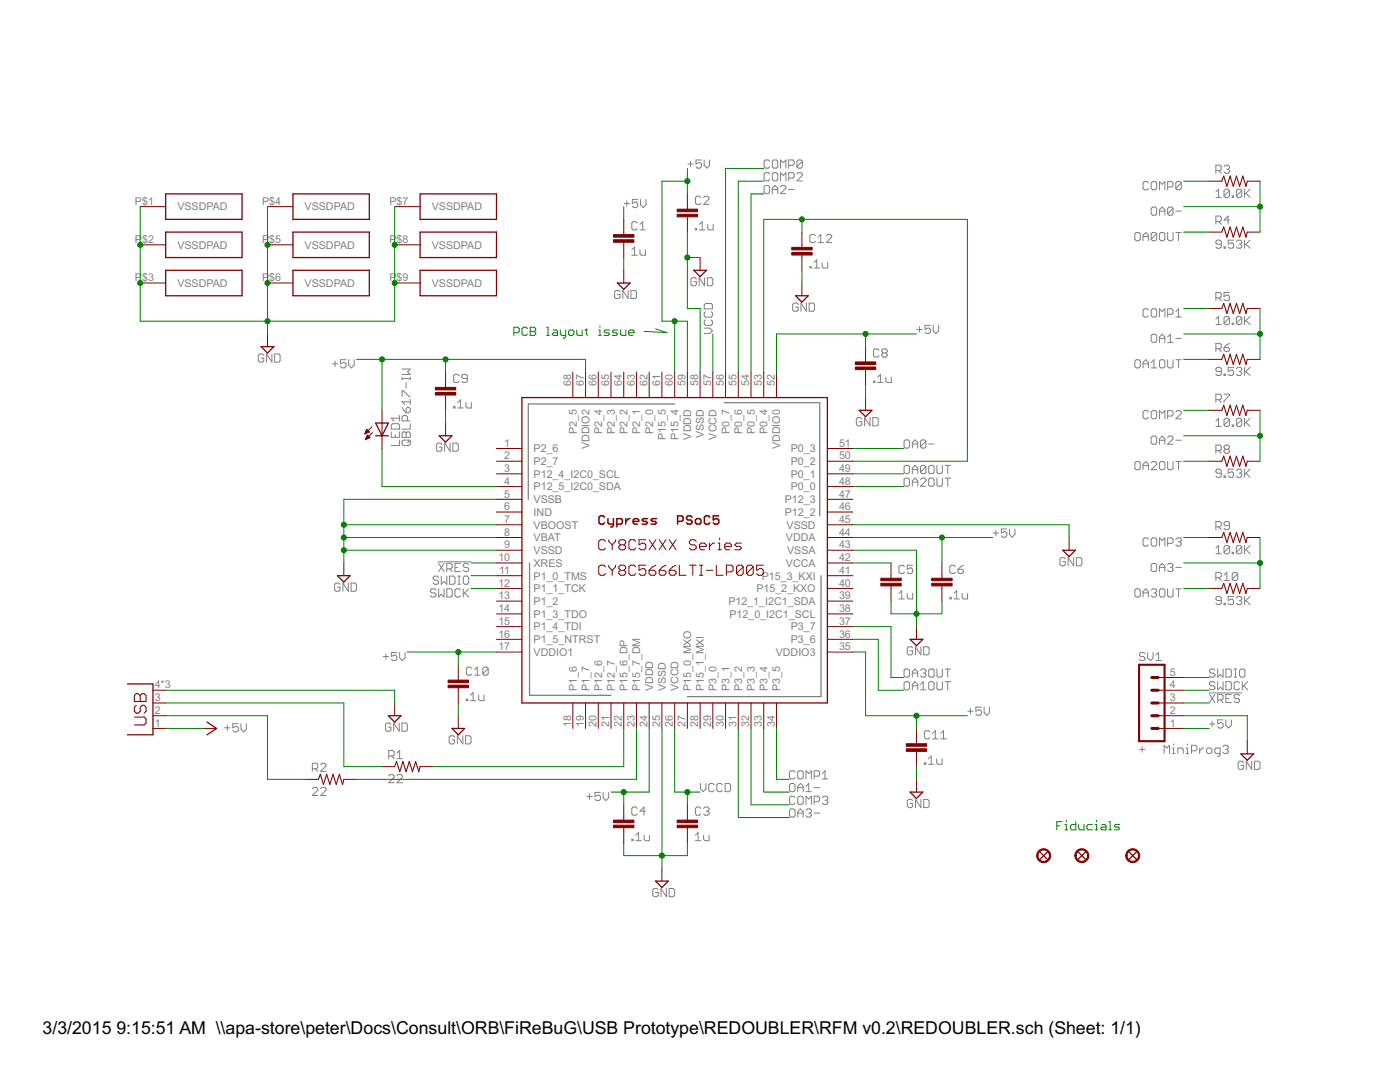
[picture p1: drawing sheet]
<svg xmlns="http://www.w3.org/2000/svg" width="279mm" height="216mm" viewBox="0 0 279 216" stroke-linecap="round" stroke-linejoin="round" font-family="sans-serif">
<path d="M134.6 80.6h-29.2v19M144.5 80.3h19.1v22.6M105.7 112.3v26.4h16.2M163.9 114.9v24.1h-26.7" fill="none" stroke="#808080" stroke-width=".25"/>
<g fill="none" stroke="#808080" stroke-width=".2">
<path d="M127.3 39.8h-1.1v.8l.5-.3h.3l.3 .3v.5l-.3 .3h-.5l-.3-.3M127.8 39.8v1.1l.6 .5 .5-.5v-1.1M137.3 32.7h1M137.8 32.2v1.1M139.9 39.4l-.3-.2h-.6l-.2 .2v1.1l.2 .3h.6l.3-.3M140 31.9h-1.1v.8l.5-.3h.3l.3 .3v.6l-.3 .2h-.5l-.3-.2M140.4 39.4l.3-.2h.5l.3 .2v.3l-1.1 1.1h1.1M140.5 31.9v1.1l.6 .5 .5-.5v-1.1M152.8 37h.5l.3 .3v1.1l-.3 .2h-.5l-.3-.2v-1.1zM153.6 32.2l-.3-.3h-.5l-.3 .3v1.1l.3 .2h.5l.3-.2M153.6 34.7l-.3-.2h-.5l-.3 .2v1.1l.3 .3h.5l.3-.3M154.1 38.6v-1.1l.6-.5 .5 .5v1.1"/>
<path d="M154.1 37.8h1.1M154.4 31.9h.5l.3 .3v1.1l-.3 .2h-.5l-.3-.2v-1.1zM154.4 34.5h.5l.3 .2v1.1l-.3 .3h-.5l-.3-.3v-1.1zM155.8 33.5v-1.6l.5 .5 .5-.5v1.6M155.8 37.3l.2-.3h.6l.2 .3v.2l-1 1.1h1M155.8 36.1v-1.6l.5 .5 .5-.5v1.6M157.4 33h.8l.3-.3v-.5l-.3-.3h-.8v1.6M157.4 37.8h1.1M157.4 35.5h.8l.3-.2v-.6l-.3-.2h-.8v1.6M159 34.7l.3-.2h.6l.2 .2v.3l-1.1 1.1h1.1M160.1 32.2l-.2-.3h-.6l-.3 .3v1.1M160.1 32.2v1.1l-.2 .2h-.6l-.3-.2"/>
<path d="M160.1 32.2l-1.1 1.1M229.2 36.5l-.3-.3h-.5l-.3 .3v1.1l.3 .3h.5l.3-.3M229.7 36.5l.3-.3h.6l.2 .3v1.1l-.2 .3h-.6l-.3-.3zM231.4 37.9v-1.7l.5 .6 .6-.6v1.7M233 37.3h.8l.3-.3v-.5l-.3-.3h-.8v1.7M235.8 36.5v1.1l-.3 .3h-.6l-.2-.3M235.8 36.5l-.3-.3h-.6l-.2 .3v1.1M235.8 36.5l-1.1 1.1M242.7 38.3l.5-.5v1.6M242.7 39.4h1M242.7 34h.8l.2-.2v-.6l-.2-.2h-.8v1.6M243.2 34l.5 .6"/>
<path d="M244.3 33.2l.3-.2h.5l.3 .2v.3l-.3 .3M244.8 33.8h.3M245.1 33.8l.3 .2v.3l-.3 .3h-.5l-.3-.3M245.4 38v1.1l-.3 .3h-.5l-.3-.3M245.4 38l-.3-.2h-.5l-.3 .2v1.1M245.4 38l-1.1 1.1M245.9 39.1h.3v.3h-.3zM247.8 38v1.1l-.3 .3h-.5l-.3-.3M247.8 38l-.3-.2h-.5l-.3 .2v1.1M247.8 38l-1.1 1.1M248.4 37.8v1.6M248.6 38.6l.9 .8"/>
<path d="M249.5 37.8l-1.1 1M123.7 58.2l-.2-.2h-.6l-.2 .2v1.1l.2 .3h.6l.2-.3v-.5h-.5M124.6 40.6h1M125.1 40.1v1M125.4 58v1.6l-1.1-1.6v1.6M125.9 58h.8l.3 .2v1.1l-.3 .3h-.8zM126.1 49.8l.5-.5v1.6M126.1 50.9h1.1M127.2 44.5l-.3-.3h-.6l-.2 .3v1.1l.2 .3h.6l.3-.3M127.7 49.8v.9l.3 .2h.8v-1.1M127.7 45.9h1.1M127.7 44.8l.6-.6v1.7"/>
<path d="M138.8 45.6h.2v.3h-.2zM139 55.7l-.3-.3h-.5l-.3 .3v1.1l.3 .2h.5l.3-.2v-.6h-.6M139.6 45.9h1.1M139.6 44.8l.5-.6v1.7M140.6 55.4v1.6l-1.1-1.6v1.6M141.2 55.4h.8l.2 .3v1.1l-.2 .2h-.8zM141.2 44.8v.8l.3 .3h.8v-1.1M161.6 53.2h.3v.3h-.3zM162.5 53.5h1M162.5 52.4l.5-.5v1.6M162.7 47l-.2-.2h-.6l-.3 .2v1.1l.3 .3h.6l.2-.3M163.3 48.4h1.1"/>
<path d="M163.3 47.3l.5-.5v1.6M164.1 52.4v.8l.3 .3h.8v-1.1M164.9 47l.3-.2h.5l.3 .2v.3l-1.1 1.1h1.1M226.5 46.7l.3-.3h.5l.3 .3v1.1l-.3 .2h-.5l-.3-.2zM228.1 48v-1.1l.6-.5 .5 .5v1.1M228.1 47.2h1.1M230 41.3h.6l.2 .3v1.1l-.2 .2h-.6l-.3-.2v-1.1zM230.8 46.7l-1.1 1.1M230.8 46.7l-.2-.3h-.6l-.3 .3v1.1M230.8 46.7v1.1l-.2 .2h-.6l-.3-.2M231.4 42.9v-1.1l.5-.5 .6 .5v1.1M231.4 46.7l.3-.3h.5l.3 .3v1.1l-.3 .2h-.5l-.3-.2z"/>
<path d="M231.4 42.1h1.1M233 46.4v1.4l.3 .2h.5l.3-.2v-1.4M234.1 41.6l-.3-.3h-.5l-.3 .3v1.1M234.1 41.6v1.1l-.3 .2h-.5l-.3-.2M234.1 41.6l-1.1 1.1M234.7 42.1h1.1M234.7 46.4h1.1M235.2 46.4v1.6M242.7 44.2h.8l.2-.3v-.5l-.2-.3h-.8v1.6M242.7 59.4h.8l.2-.2v-.6l-.2-.2h-.8v1.6M243.2 44.2l.5 .5M243.2 59.4l.5 .6"/>
<path d="M243.7 48.7h-.8l-.2-.2v-.3l.2-.3h.6l.2 .3v1.1l-.2 .2h-.6l-.2-.2M244.3 49.3h.3v.2h-.3zM245.4 58.4h-1.1v.8l.5-.3h.3l.3 .3v.5l-.3 .3h-.5l-.3-.3M245.4 43.9h-1.1l.8-.8v1.6M246.2 47.9h-1.1v.8l.5-.2h.3l.3 .2v.6l-.3 .2h-.5l-.3-.2M246.7 48.2l.3-.3h.5l.3 .3v.3l-.3 .2M247.3 48.7h.2M247.5 48.7l.3 .3v.3l-.3 .2h-.5l-.3-.2M248.4 47.9v1.6M248.6 48.7l.9 .8M249.5 47.9l-1.1 1.1M52.6 70.9l-.2-.3h-.6l-.3 .3v1.1l.3 .3h.6l.2-.3v-.5h-.5"/>
<path d="M54.3 70.6v1.7l-1.1-1.7v1.7M54.8 70.6h.8l.3 .3v1.1l-.3 .3h-.8zM66.3 72.6h1.1M66.9 72.1v1M69 71.8h-1.1v.8l.6-.3h.3l.2 .3v.5l-.2 .3h-.6l-.3-.3M69.6 71.8v1.1l.5 .5 .6-.5v-1.1M80.2 75.3v.5M80.2 79.1v-1.1h.3l1.1 1.1h.3M80.2 75.5h1.7M80.2 73.6h1.7l-.6 .6 .6 .5h-1.7M81 76.3v1.1M81.9 75.3v.5"/>
<path d="M81.9 79.6v1.1M91.6 75l-.3-.3h-.5l-.3 .3v1.1l.3 .2h.5l.3-.2M93.3 75.5h-.9l-.2-.3v-.2l.2-.3h.6l.3 .3v1.1l-.3 .2h-.6l-.2-.2M140.5 65.5h1.1l.6 .5-.6 .5h-1.1M140.8 60.6h1.1l.3 .2v.8h-1.7v-.8zM140.8 62.2l-.3 .3v.5l.3 .3h1.1l.3-.3v-.5l-.3-.3M140.8 63.8l-.3 .3v.5l.3 .3h1.1l.3-.3v-.5l-.3-.3M159.3 60.7l-.3-.2h-.5l-.3 .2v1.1l.3 .3h.5l.3-.3v-.5h-.6M160.9 60.5v1.6l-1-1.6v1.6M161.5 60.5h.8l.3 .2v1.1l-.3 .3h-.8zM174.3 76.1h.3v.2h-.3zM175.2 76.3h1"/>
<path d="M175.2 75.2l.5-.5v1.6M175.4 69.9l-.2-.3h-.6l-.3 .3v1.1l.3 .2h.6l.2-.2M176.2 70.4l-.2-.2v-.3l.2-.3h.6l.3 .3v.3l-.3 .2M176.2 70.4l-.2 .3v.3l.2 .2h.6l.3-.2v-.3l-.3-.3M176.2 70.4h.6M176.8 75.2v.9l.3 .2h.8v-1.1M183 65.7h1M183.5 65.2v1.1M185.7 64.9h-1.1v.8l.5-.2h.3l.3 .2v.6l-.3 .2h-.5l-.3-.2M186.2 64.9v1.1l.6 .5 .5-.5v-1.1M226.8 71.8h.5l.3 .3v1l-.3 .3h-.5l-.3-.3v-1zM228.1 72.6h1.1"/>
<path d="M228.1 73.4v-1.1l.6-.5 .5 .5v1.1M229.2 61.9l-.3-.3h-.5l-.3 .3v1.1l.3 .2h.5l.3-.2M229.7 73.4h1.1M229.7 61.9l.3-.3h.6l.2 .3v1.1l-.2 .2h-.6l-.3-.2zM229.7 72.3l.6-.5v1.6M230 66.7h.6l.2 .3v1.1l-.2 .2h-.6l-.3-.2v-1.1zM231.4 63.2v-1.6l.5 .6 .6-.6v1.6M231.4 68.3v-1.1l.5-.5 .6 .5v1.1M231.4 67.5h1.1M231.7 71.8h.5l.3 .3v1l-.3 .3h-.5l-.3-.3v-1zM233 71.8v1.3l.3 .3h.5l.3-.3v-1.3M233 62.7h.8l.3-.3v-.5l-.3-.3h-.8v1.6"/>
<path d="M233 68.3h1.1M233 67.2l.6-.5v1.6M234.7 71.8h1.1M234.7 63.2h1.1M234.7 62.2l.5-.6v1.6M234.7 67.5h1.1M235.2 71.8v1.6M242.7 63.7l.5-.6v1.7M242.7 69.6h.8l.2-.3v-.5l-.2-.3h-.8v1.6M242.7 79.8h.8l.2-.3v-.6l-.2-.2h-.8v1.6M242.7 64.8h1M243.2 69.6l.5 .5"/>
<path d="M243.2 79.8l.5 .5M243.7 74.1h-.8l-.2-.2v-.3l.2-.3h.6l.2 .3v1.1l-.2 .2h-.6l-.2-.2M244.3 69.3h.8l.3 .3v.3l-.3 .2h-.5l-.3-.2zM244.3 74.7h.3v.2h-.3zM244.3 78.7h1.1v.2l-1.1 1.1v.3M245.4 63.4l-.3-.3h-.5l-.3 .3v1.1M245.4 63.4v1.1l-.3 .3h-.5l-.3-.3M245.4 63.4l-1.1 1.1M245.4 68.5l-.6 .3-.5 .5M245.9 64.5h.3v.3h-.3zM246.2 73.3h-1.1v.8l.5-.2h.3l.3 .2v.6l-.3 .2h-.5l-.3-.2M246.7 73.6l.3-.3h.5l.3 .3v.3l-.3 .2"/>
<path d="M247.3 74.1h.2M247.5 74.1l.3 .3v.3l-.3 .2h-.5l-.3-.2M247.8 63.4l-.3-.3h-.5l-.3 .3v1.1M247.8 63.4v1.1l-.3 .3h-.5l-.3-.3M247.8 63.4l-1.1 1.1M248.4 63.1v1.7M248.4 73.3v1.6M248.6 64l.9 .8M248.6 74.1l.9 .8M249.5 63.1l-1.1 1.1M249.5 73.3l-1.1 1.1M78.1 86.2v1.1h1.6v-1.1"/>
<path d="M78.1 84.8l.3-.3h1l.3 .3v.8h-1.6zM78.9 86.7v.6M79.7 87.8v1.1h-1.6M79.7 82.9v1.1M79.7 83.4h-1.6l.5 .6M80.2 86.4l.3-.2h.3l.2 .2 .3-.2h.3l.3 .2v.9h-1.7zM80.2 81.3l.3 .5 .5 .6M80.5 87.8h1.1l.3 .3v.5l-.3 .3h-1.1l-.3-.3v-.5zM81 81.5l.3-.2h.3l.3 .2v.6l-.3 .3h-.6zM81 86.4v.9M81.3 84v-.8l-.3-.3h-.5l-.3 .3v.8h1.7M81.9 84.5v1.1h-1.7"/>
<path d="M81.9 87.8l-.6 .5M81.9 80.2h-1.7l.6 .5M88.2 88.7l-.3-.3h-.5l-.3 .3v1.1l.3 .2h.5l.3-.2v-.6h-.5M89.8 88.4v1.6l-1.1-1.6v1.6M90.4 88.4h.8l.3 .3v1.1l-.3 .2h-.8zM90.5 81.1h.3v.3h-.3zM91.4 81.4h1M91.4 80.3l.5-.5v1.6M93 80.3v.8l.3 .3h.8v-1.1M172 83.6l-.3-.3h-.5l-.3 .3v1.1l.3 .3h.5l.3-.3v-.5h-.6M173.6 83.3v1.7l-1-1.7v1.7M174.2 83.3h.8l.3 .3v1.1l-.3 .3h-.8z"/>
<path d="M180.4 88.1l.3-.3h.6l.2 .3v1l-.2 .3h-.6l-.3-.3zM180.4 93.1l.3-.2h.6l.2 .2v1.1l-.2 .3h-.6l-.3-.3zM180.4 95.7l.3-.3h.6l.2 .3v1.1l-.2 .2h-.6l-.3-.2zM182.1 94.5v-1.1l.5-.5 .6 .5v1.1M182.1 89.4v-1.1l.5-.5 .6 .5v1.1M182.1 97v-1.1l.5-.5 .6 .5v1.1M182.1 88.6h1.1M182.1 93.7h1.1M182.1 96.2h1.1M183.7 95.7l.3-.3h.5l.3 .3v.2l-1.1 1.1h1.1M184.8 88.1l-.3-.3h-.5l-.3 .3v1M184.8 88.1v1l-.3 .3h-.5l-.3-.3"/>
<path d="M184.8 93.1l-.3-.2h-.5l-.3 .2v1.1M184.8 93.1v1.1l-.3 .3h-.5l-.3-.3M184.8 88.1l-1.1 1M184.8 93.1l-1.1 1.1M185.3 88.6h1.1M185.6 92.9h.6l.2 .2v1.1l-.2 .3h-.6l-.3-.3v-1.1zM185.6 95.4h.6l.2 .3v1.1l-.2 .2h-.6l-.3-.2v-1.1zM187 95.4v1.4l.2 .2h.6l.3-.2v-1.4M187 92.9v1.3l.2 .3h.6l.3-.3v-1.3M188.6 92.9h1.1M188.6 95.4h1.1M189.1 92.9v1.6"/>
<path d="M189.1 95.4v1.6M226.8 92.1h.5l.3 .3v1.1l-.3 .2h-.5l-.3-.2v-1.1zM228.1 93.7v-1.1l.6-.5 .5 .5v1.1M228.1 92.9h1.1M229.2 82.2l-.3-.3h-.5l-.3 .3v1.1l.3 .3h.5l.3-.3M229.7 92.4l.3-.3h.6l.2 .3v.2l-1.1 1.1h1.1M230 81.9h.6l.2 .3v1.1l-.2 .3h-.6l-.3-.3v-1.1zM230 87h.6l.2 .3v1.1l-.2 .2h-.6l-.3-.2v-1.1zM231.4 83.6v-1.7l.5 .6 .6-.6v1.7M231.4 88.6v-1l.5-.6 .6 .6v1M231.4 92.4l.3-.3h.5l.3 .3v1.1l-.3 .2h-.5l-.3-.2zM231.4 87.8h1.1"/>
<path d="M233 87.3l.3-.3h.5l.3 .3v.3l-1.1 1h1.1M233 83h.8l.3-.2v-.6l-.3-.3h-.8v1.7M233 92.1v1.4l.3 .2h.5l.3-.2v-1.4M234.7 92.1h1.1M234.7 87.8h1.1M234.7 82.2l.2-.3h.6l.3 .3v.3l-1.1 1.1h1.1M235.2 92.1v1.6M242.7 84l.5-.5v1.6M242.7 89.9h.8l.2-.3v-.5l-.2-.3h-.8v1.6M242.7 85.1h1M243.2 89.9l.5 .5M243.7 94.4h-.8l-.2-.2v-.3l.2-.3h.6l.2 .3v1.1l-.2 .2h-.6l-.2-.2"/>
<path d="M244.3 95h.3v.2h-.3zM244.6 89.6l-.3-.2v-.3l.3-.3h.5l.3 .3v.3l-.3 .2M244.6 89.6l-.3 .3v.3l.3 .2h.5l.3-.2v-.3l-.3-.3M244.6 89.6h.5M245.4 83.7l-.3-.2h-.5l-.3 .2v1.1M245.4 83.7v1.1l-.3 .3h-.5l-.3-.3M245.4 83.7l-1.1 1.1M245.9 84.8h.3v.3h-.3zM246.2 93.6h-1.1v.8l.5-.2h.3l.3 .2v.6l-.3 .2h-.5l-.3-.2M246.7 93.9l.3-.3h.5l.3 .3v.3l-.3 .2M247.3 94.4h.2M247.5 94.4l.3 .3v.3l-.3 .2h-.5l-.3-.2"/>
<path d="M247.8 83.7l-.3-.2h-.5l-.3 .2v1.1M247.8 83.7v1.1l-.3 .3h-.5l-.3-.3M247.8 83.7l-1.1 1.1M248.4 83.5v1.6M248.4 93.6v1.6M248.6 84.3l.9 .8M248.6 94.4l.9 .8M249.5 83.5l-1.1 1M249.5 93.6l-1.1 1.1M67.9 116.6l-.3-.2h-.5l-.3 .2v1.1l.3 .3h.5l.3-.3v-.5h-.6M69.5 116.4v1.6l-1.1-1.6v1.6M70.1 116.4h.8l.2 .2v1.1l-.2 .3h-.8z"/>
<path d="M87 117.8l-.3-.3h-.5l-.3 .3v.2l.3 .3h.5l.3 .3v.3l-.3 .2h-.5l-.3-.2M87.5 112.1h6.5M87.5 115.2l-.2-.2h-.6l-.3 .2v.3l.3 .3h.6l.2 .2v.3l-.2 .3h-.6l-.3-.3M87.5 112.4l1.1 1.6M87.5 117.5v1.6l.6-.5 .5 .5v-1.6M88.1 115v1.6l.5-.6 .6 .6v-1.6M88.6 112.4l-1.1 1.6M89.2 117.5h.8l.3 .3v1.1l-.3 .2h-.8zM89.2 113.5h.8l.3-.3v-.5l-.3-.3h-.8v1.6M89.7 115h.8l.3 .2v1.1l-.3 .3h-.8zM89.7 113.5l.6 .5M90.8 113.2h.6"/>
<path d="M91.4 115h.5M91.4 116.6h.5M91.6 115v1.6M91.9 112.4h-1.1v1.6h1.1M91.9 117.8l-.3-.3h-.5l-.3 .3v1.1l.3 .2h.5l.3-.2M92.5 117.5v1.6M92.7 115h.6l.2 .2v1.1l-.2 .3h-.6l-.2-.3v-1.1zM92.7 118.3l.8 .8M93.5 112.7l-.2-.3h-.6l-.2 .3v.2l.2 .3h.6l.2 .3v.3l-.2 .2h-.6l-.2-.2M93.5 117.5l-1 1.1M179.4 118.4l.6-.5v1.6M179.4 119.5h1.1"/>
<path d="M180.5 113.1l-.3-.3h-.5l-.3 .3v1.1l.3 .2h.5l.3-.2M181.1 118.4v.8l.2 .3h.8v-1.1M182.1 112.8h-1v.8l.5-.3h.3l.2 .3v.6l-.2 .2h-.6l-.2-.2M189.6 119.2h.2v.3h-.2zM190.4 118.4l.5-.5v1.6M190.4 119.5h1.1M190.6 113.1l-.2-.3h-.6l-.2 .3v1.1l.2 .2h.6l.2-.2M191.2 113.6h.8l.3 .3v.3l-.3 .2h-.5l-.3-.2zM192 118.4v.8l.3 .3h.8v-1.1M192.3 112.8l-.6 .3-.5 .5M198.2 106.4h1.1M198.8 105.8v1.1"/>
<path d="M200.9 105.6h-1.1v.8l.6-.3h.3l.2 .3v.5l-.2 .3h-.6l-.3-.3M201.5 105.6v1l.5 .6 .6-.6v-1M212.6 111.5l-.3-.2h-.5l-.3 .2v1.1l.3 .3h.5l.3-.3v-.5h-.5M214.3 111.3v1.6l-1.1-1.6v1.6M214.8 111.3h.8l.3 .2v1.1l-.3 .3h-.8zM226.8 117.5h.5l.3 .3v1.1l-.3 .2h-.5l-.3-.2v-1.1zM228.1 119.1v-1.1l.6-.5 .5 .5v1.1M228.1 118.3h1.1M229.2 107.6l-.3-.3h-.5l-.3 .3v1.1l.3 .3h.5l.3-.3M229.7 117.8l.3-.3h.6l.2 .3v.2l-.2 .3M230 107.3h.6l.2 .3v1.1l-.2 .3h-.6l-.3-.3v-1.1zM230 112.4h.6l.2 .3v1.1l-.2 .2h-.6l-.3-.2v-1.1z"/>
<path d="M230.3 118.3h.3M230.6 118.3l.2 .3v.3l-.2 .2h-.6l-.3-.2M231.4 109v-1.7l.5 .6 .6-.6v1.7M231.4 114v-1.1l.5-.5 .6 .5v1.1M231.4 117.8l.3-.3h.5l.3 .3v1.1l-.3 .2h-.5l-.3-.2zM231.4 113.2h1.1M233 108.4h.8l.3-.3v-.5l-.3-.3h-.8v1.7M233 117.5v1.4l.3 .2h.5l.3-.2v-1.4M233 112.7l.3-.3h.5l.3 .3v.2l-.3 .3M233.6 113.2h.2M233.8 113.2l.3 .3v.3l-.3 .2h-.5l-.3-.2M234.7 117.5h1.1"/>
<path d="M234.7 107.6l.2-.3h.6l.3 .3v.3l-.3 .2M234.7 113.2h1.1M235.2 117.5v1.6M235.2 108.1h.3M235.5 108.1l.3 .3v.3l-.3 .3h-.6l-.2-.3M242.7 109.4l.5-.5v1.6M242.7 105.1h.8l.2-.2v-.6l-.2-.2h-.8v1.6M242.7 115.3h.8l.2-.3v-.5l-.2-.3h-.8v1.6M242.7 110.5h1M243.2 105.1l.5 .6M243.2 115.3l.5 .5M243.7 119.8h-.8l-.2-.3v-.2l.2-.3h.6l.2 .3v1.1l-.2 .2h-.6l-.2-.2"/>
<path d="M244.3 114.8l.5-.6v1.6M244.3 115.8h1.1M245.4 104.9h-.8l-.3-.3v-.3l.3-.2h.5l.3 .2v1.1l-.3 .3h-.5l-.3-.3M245.4 109.1l-.3-.2h-.5l-.3 .2v1.1M245.4 109.1v1.1l-.3 .3h-.5l-.3-.3M245.4 109.1l-1.1 1.1M245.9 110.2h.3v.3h-.3zM246.2 119h-1.1v.8l.5-.3h.3l.3 .3v.6l-.3 .2h-.5l-.3-.2M246.7 119.3l.3-.3h.5l.3 .3v.2l-.3 .3M247 114.5l-.3-.3h-.5l-.3 .3v1.1M247 114.5v1.1l-.3 .2h-.5l-.3-.2M247 114.5l-1.1 1.1"/>
<path d="M247.3 119.8h.2M247.5 119.8l.3 .3v.3l-.3 .2h-.5l-.3-.2M247.8 109.1l-.3-.2h-.5l-.3 .2v1.1M247.8 109.1v1.1l-.3 .3h-.5l-.3-.3M247.8 109.1l-1.1 1.1M248.4 108.9v1.6M248.4 119v1.6M248.6 109.7l.9 .8M248.6 119.8l.9 .8M249.5 108.9l-1.1 1M249.5 119l-1.1 1.1M76.5 131h1.1"/>
<path d="M77 130.5v1.1M79.2 130.2h-1.1v.8l.6-.3h.2l.3 .3v.6l-.3 .2h-.5l-.3-.2M79.8 130.2v1.1l.5 .5 .5-.5v-1.1M93.1 139.5h.2v.3h-.2zM93.9 139.8h1.1M93.9 138.7l.5-.5v1.6M94.1 133.4l-.2-.3h-.6l-.2 .3v1.1l.2 .2h.6l.2-.2M94.7 134.7h1.1M94.7 133.6l.5-.5v1.6M95.5 138.7v.8l.3 .3h.8v-1.1M97.4 133.4l-.2-.3h-.6l-.2 .3v1.1M97.4 133.4v1.1l-.2 .2h-.6l-.2-.2"/>
<path d="M97.4 133.4l-1 1.1M180.4 133.8l.3-.3h.6l.2 .3v1.1l-.2 .2h-.6l-.3-.2zM180.7 136h.6l.2 .3v1.1l-.2 .2h-.6l-.3-.2v-1.1zM182.1 135.1v-1.1l.5-.5 .6 .5v1.1M182.1 137.6v-1l.5-.6 .6 .6v1M182.1 136.8h1.1M182.1 134.3h1.1M182.1 129.3l-.2-.2h-.6l-.2 .2v1.1l.2 .3h.6l.2-.3v-.5h-.5M183.7 133.8l.3-.3h.5l.3 .3v.2l-.3 .3M183.7 137.6h1.1M183.7 136.6l.6-.6v1.6M183.8 129.1v1.6l-1.1-1.6v1.6"/>
<path d="M184.3 134.3h.2M184.3 129.1h.8l.3 .2v1.1l-.3 .3h-.8zM184.5 134.3l.3 .3v.3l-.3 .2h-.5l-.3-.2M185.3 133.8l.3-.3h.6l.2 .3v1.1l-.2 .2h-.6l-.3-.2zM185.6 136h.6l.2 .3v1.1l-.2 .2h-.6l-.3-.2v-1.1zM187 133.5v1.4l.2 .2h.6l.3-.2v-1.4M187 136v1.4l.2 .2h.6l.3-.2v-1.4M188.6 136h1.1M188.6 133.5h1.1M189.1 133.5v1.6M189.1 136v1.6M228.5 130.5l-.3-.3h-.5l-.3 .3v.2l.3 .3h.5l.3 .3v.3l-.3 .2h-.5l-.3-.2"/>
<path d="M229 130.2v1.1l.6 .5 .5-.5v-1.1M230.7 131.8h1.1M230.7 130.7l.5-.5v1.6M241.3 138.3h6.5M241.4 138.6l1.1 1.6M242.5 133.8l-.3-.3h-.5l-.3 .3v.2l.3 .3h.5l.3 .3v.3l-.3 .2h-.5l-.3-.2M242.5 136.3l-.3-.3h-.5l-.3 .3v.3l.3 .2h.5l.3 .3v.3l-.3 .2h-.5l-.3-.2M242.5 138.6l-1.1 1.6M243 133.5v1.6l.6-.5 .5 .5v-1.6M243 136v1.6l.6-.5 .5 .5v-1.6M243 139.7h.8l.3-.3v-.6l-.3-.2h-.8v1.6M243.6 139.7l.5 .5"/>
<path d="M244.3 120.4h.3v.2h-.3zM244.6 133.5h.9l.2 .3v1.1l-.2 .2h-.9zM244.6 136h.9l.2 .3v1.1l-.2 .2h-.9zM244.6 139.4h.6M245.7 138.6h-1.1v1.6h1.1M246.3 133.5h.5M246.3 135.1h.5M246.5 133.5v1.6M247.4 136.3l-.3-.3h-.6l-.2 .3v1.1l.2 .2h.6l.3-.2M247.4 133.8l.2-.3h.6l.3 .3v1.1l-.3 .2h-.6l-.2-.2zM247.4 138.8l-.3-.2h-.6l-.2 .2v.3l.2 .3h.6l.3 .3v.2l-.3 .3h-.6l-.2-.3M247.9 136v1.6"/>
<path d="M248.2 136.8l.8 .8M249 136l-1.1 1.1M44.8 145.2h1.1M45.4 144.7v1.1M47.5 144.4h-1v.8l.5-.3h.3l.2 .3v.6l-.2 .2h-.6l-.2-.2M48.1 144.4v1.1l.5 .5 .6-.5v-1.1M62.3 157.4l.3-.3h.6l.2 .3v.2l-1.1 1.1h1.1M62.3 153.4h.9l.2-.3v-.5l-.2-.3h-.9v1.6M62.9 153.4l.5 .5M64 157.4l.2-.3h.6l.3 .3v.2l-1.1 1.1h1.1M64 152.6l.2-.3h.6l.3 .3v.2l-1.1 1.1h1.1M77.6 154.8l.3-.2h.5l.3 .2v.3l-1.1 1.1h1.1"/>
<path d="M77.6 150.9h.8l.3-.3v-.6l-.3-.2h-.8v1.6M78 144.5l-.2-.2h-.6l-.3 .2v1.1l.3 .3h.6l.2-.3v-.5h-.5M78.1 150.9l.6 .5M79.2 154.8l.3-.2h.5l.3 .2v.3l-1.1 1.1h1.1M79.2 150.3l.6-.5v1.6M79.2 151.4h1.1M79.7 144.3v1.6l-1.1-1.6v1.6M80.2 144.3h.8l.3 .2v1.1l-.3 .3h-.8zM90.7 147.1l-.3-.3h-.5l-.3 .3v1.1l.3 .2h.5l.3-.2v-.6h-.5M92.4 146.8v1.6l-1.1-1.6v1.6M92.9 146.8h.8l.3 .3v1.1l-.3 .2h-.8zM117.1 158.9h1.1"/>
<path d="M117.6 158.4v1.1M119.8 158.1h-1.1v.8l.8-.2 .3 .2v.6l-.3 .2h-.5l-.3-.2M120.4 158.1v1.1l.5 .5 .6-.5v-1.1M139.8 156.3v1.1l.5 .6 .6-.6v-1.1M142.5 156.6l-.3-.3h-.5l-.3 .3v1.1l.3 .3h.5l.3-.3M144.1 156.6l-.2-.3h-.6l-.2 .3v1.1l.2 .3h.6l.2-.3M144.7 156.3h.8l.3 .3v1.1l-.3 .3h-.8zM157.8 156.3h.6l.3 .3v1.1l-.3 .3h-.6l-.2-.3v-1.1zM158.7 159.2l-.3-.3h-.6l-.2 .3v1l.2 .3h.6l.3-.3M158.7 154.1l-.3-.3h-.6l-.2 .3v1.1l.2 .2h.6l.3-.2M159.2 154.1l.3-.3h.5l.3 .3v1.1l-.3 .2h-.5l-.3-.2zM159.2 158v-1.1l.5-.6 .6 .6v1.1"/>
<path d="M159.2 157.2h1.1M159.5 158.9h.5l.3 .3v1l-.3 .3h-.5l-.3-.3v-1zM160.8 155.4v-1.6l.6 .5 .5-.5v1.6M160.8 158h1.1M160.8 156.9l.6-.6v1.7M162.5 154.9h.8l.3-.3v-.5l-.3-.3h-.8v1.6M162.5 160h.8l.3-.3v-.5l-.3-.3h-.8v1.6M162.5 157.2h1.1M164.1 159.2l.3-.3h.5l.3 .3v.2l-.3 .3M164.1 155.4h1.1M164.1 154.3l.6-.5v1.6M164.7 159.7h.2"/>
<path d="M164.9 159.7l.3 .3v.2l-.3 .3h-.5l-.3-.3M182.1 159.8l-.2-.3h-.6l-.2 .3v1.1l.2 .2h.6l.2-.2v-.6h-.5M183.8 159.5v1.6l-1.1-1.6v1.6M184.3 159.5h.8l.3 .3v1.1l-.3 .2h-.8zM184.5 152.2h.3v.3h-.3zM185.3 152.5h1.1M185.3 151.4l.5-.5v1.6M185.6 146.1l-.3-.3h-.5l-.3 .3v1.1l.3 .2h.5l.3-.2M186.1 147.4h1.1M186.1 146.3l.6-.5v1.6M186.9 151.4v.8l.3 .3h.8v-1.1M187.8 147.4h1"/>
<path d="M187.8 146.3l.5-.5v1.6M193.1 141.9h1.1M193.7 141.4v1.1M195.9 141.1h-1.1v.8l.5-.3h.3l.3 .3v.6l-.3 .2h-.6l-.2-.2M196.4 141.1v1.1l.5 .5 .6-.5v-1.1M227.4 149.5h1.1M227.9 149v1.1M232.3 150.3v-1.6l.6 .6 .5-.6v1.6M234 149.3h.2v1M234 150.3h.5M234.2 148.4v.3M235.1 150.3v-1h.8l.2 .2v.8"/>
<path d="M236.7 149.3h.3v1M236.7 150.3h.5M237 148.4v.3M237.8 149.8h.8l.3-.3v-.5l-.3-.3h-.8v1.6M239.4 149.3v1M240.2 149.3h-.2l-.6 .5M241 149.3h.6l.3 .2v.6l-.3 .2h-.6l-.2-.2v-.6zM241.4 144.5h1.1M241.9 143.9v1.1M243.5 150.3h-.8l-.3-.2v-.6l.3-.2h.8v1.3l-.3 .3h-.2M244.1 149l.2-.3h.6l.2 .3v.3l-.2 .2M244.1 143.6h-1.1v.9l.8-.3 .3 .3v.5l-.3 .3h-.5l-.3-.3"/>
<path d="M244.6 149.5h.3M244.6 143.6v1.1l.6 .6 .5-.6v-1.1M244.9 149.5l.2 .3v.3l-.2 .2h-.6l-.2-.2M248.2 152.2l-.3-.3h-.5l-.3 .3v1l.3 .3h.5l.3-.3v-.5h-.6M249.8 151.9v1.6l-1.1-1.6v1.6M250.4 151.9h.8l.3 .3v1l-.3 .3h-.8zM126.1 167.5h.2v.2h-.2zM126.9 167.7h1.1M126.9 166.7l.5-.6v1.6M127.2 161.3l-.3-.3h-.6l-.2 .3v1.1l.2 .3h.6l.3-.3M128.5 166.7v.8l.3 .2h.8v-1M128.8 161.9h-1.1l.8-.9v1.7"/>
<path d="M131.4 177.6l-.3-.3h-.6l-.2 .3v1l.2 .3h.6l.3-.3v-.5h-.6M133 177.3v1.6l-1.1-1.6v1.6M133.5 177.3h.9l.2 .3v1l-.2 .3h-.9zM138.8 166.7l.5-.6v1.6M138.8 167.7h1.1M139.9 161.3l-.3-.3h-.6l-.2 .3v1.1l.2 .3h.6l.3-.3M140.4 166.7v.8l.3 .2h.8v-1M140.4 161.3l.3-.3h.5l.3 .3v.3l-.3 .3M141 161.9h.2M141.2 161.9l.3 .2v.3l-.3 .3h-.5l-.3-.3M157.6 161.7l.2-.3h.6l.3 .3v1.1l-.3 .2h-.6l-.2-.2zM159.2 163v-1l.5-.6 .6 .6v1"/>
<path d="M159.2 162.2h1.1M160.8 161.7l.3-.3h.6l.2 .3v.3l-.2 .2M160.8 160.5v-1.6l.6 .5 .5-.5v1.6M161.4 162.2h.3M161.7 162.2l.2 .3v.3l-.2 .2h-.6l-.3-.2M162.5 162.2h1.1"/>
</g>
<g fill="none" stroke="#800000" stroke-width=".25">
<path d="M33.1 38.7h15.2v5.1h-15.2zM58.5 38.7h15.2v5.1h-15.2zM83.8 38.7h15.3v5.1h-15.3zM33.1 46.3h15.2v5.1h-15.2zM33.1 53.9h15.2v5.1h-15.2zM58.5 46.3h15.2v5.1h-15.2zM58.5 53.9h15.2v5.1h-15.2zM83.8 46.3h15.3v5.1h-15.3zM83.8 53.9h15.3v5.1h-15.3zM123.2 56.5h2.6l-1.3 1.2zM138.5 53.9h2.5l-1.3 1.3zM158.8 59h2.5l-1.3 1.3z"/>
<path d="M52.1 69.2h2.6l-1.3 1.2zM104.2 79.3h60.9v61h-60.9zM75 87h2.5M75 84.4h2.5l-1.3 2.6zM87.7 87h2.5l-1.3 1.2zM171.5 81.9h2.5l-1.3 1.2zM67.4 114.9h2.5l-1.3 1.2zM212.1 109.8h2.5l-1.2 1.3zM25.4 136.5h5.1v10.1h-5.1M181.6 127.6h2.6l-1.3 1.2zM41.3 144.1l1.9 1.3-1.9 1.2M77.5 142.8h2.5l-1.2 1.3z"/>
<path d="M90.2 145.4h2.5l-1.2 1.2zM181.6 158.1h2.6l-1.3 1.2zM247.6 150.4h2.6l-1.3 1.3zM130.8 175.8h2.6l-1.3 1.3zM207.5 170l1.5 1.5M209 170l-1.5 1.5M215.1 170l1.6 1.5M216.7 170l-1.6 1.5M225.3 170l1.5 1.5M226.8 170l-1.5 1.5"/>
</g>
<g fill="none" stroke="#800000" stroke-width=".2">
<path d="M137.2 38.7v3M241.3 36.2h2.5M248.9 36.2h2.6M28 41.2h5.1M28 48.9h5.1M28 56.5h5.1M53.4 41.2h5.1M53.4 48.9h5.1M53.4 56.5h5.1M78.8 41.2h5M78.8 48.9h5M78.8 56.5h5"/>
<path d="M124.5 43.8v3M124.5 48.3v3.1M124.5 53.9v2.6M137.2 43.3v3M139.7 51.4v2.5M160 46.3v3.1M160 50.9v3M160 56.5v2.5M241.3 46.3h2.5M248.9 46.3h2.6M53.4 66.6v2.6M88.9 74.3v3"/>
<path d="M88.9 78.8v3.1M114.3 74.3v5M116.9 74.3v5M119.4 74.3v5M121.9 74.3v5M124.5 74.3v5M127 74.3v5M129.6 74.3v5M132.1 74.3v5M134.6 74.3v5M137.2 74.3v5M139.7 74.3v5"/>
<path d="M142.3 74.3v5M144.8 74.3v5M147.3 74.3v5M149.9 74.3v5M152.4 74.3v5M155 74.3v5M172.7 69.2v3M172.7 73.7v3.1M172.7 79.3v2.6M241.3 61.6h2.5M241.3 71.7h2.5M248.9 61.6h2.6"/>
<path d="M248.9 71.7h2.6M72.8 86.5h.1M72.9 86.4h.3M72.9 86.3h.5M73 86.2h.7M73 87.6h.1M73 86.1h.6M73 87.5h.4M73.1 85.9h.3M73.1 87.4h.6M73.1 85.8h.2M73.1 87.3h.7"/>
<path d="M73.2 85.7h.1M73.2 87.1h.4M73.2 85.7l.5 .5-.9 .4zM73.2 87h.3M73.3 86.9h.1M73.3 86.8l.5 .5-.9 .4zM74.2 85.2l-1.4 1.4M74.3 86.3l-1.4 1.4M76.2 81.9v7.6M88.9 84.4v2.6M99.1 97.1h5.1M99.1 94.6h5.1"/>
<path d="M99.1 92h5.1M99.1 89.5h5.1M99.1 99.6h5.1M165.1 97.1h5.1M165.1 94.6h5.1M165.1 92h5.1M165.1 89.5h5.1M165.1 99.6h5.1M241.3 92h2.5M241.3 81.9h2.5M248.9 92h2.6M248.9 81.9h2.6"/>
<path d="M68.6 112.3v2.6M99.1 102.2h5.1M99.1 114.9h5.1M99.1 117.4h5.1M99.1 120h5.1M99.1 107.3h5.1M99.1 104.7h5.1M99.1 112.3h5.1M99.1 109.8h5.1M120.8 108l-.3-.3h-.7l-.3 .3v1.4l.3 .3h.7l.3-.3M120.8 113.1l-.3-.3h-.7l-.3 .3v1.3l.3 .4h.7l.3-.4M121.5 107.7v.3l.7 .7"/>
<path d="M121.5 112.8v.3l.7 .7M122.2 108.7v1M122.2 113.8v1M122.9 107.7v.3l-.7 .7M122.9 112.8v.3l-.7 .7M123.8 108.7l-.3-.3v-.4l.3-.3h.7l.4 .3v.4l-.4 .3M123.8 108.7l-.3 .3v.4l.3 .3h.7l.4-.3v-.4l-.4-.3M123.8 113.8l-.3-.3v-.4l.3-.3h.7l.4 .3v.4l-.4 .3M123.8 113.8l-.3 .3v.3l.3 .4h.7l.4-.4v-.3l-.4-.3M123.8 108.7h.7M123.8 113.8h.7M126.9 108l-.4-.3h-.6l-.4 .3v1.4l.4 .3h.6l.4-.3"/>
<path d="M126.9 113.1l-.4-.3h-.6l-.4 .3v1.3l.4 .4h.6l.4-.4M128.9 107.7h-1.4v1l.7-.3h.3l.4 .3v.7l-.4 .3h-.6l-.4-.3M128.9 112.8h-1.4v1l.7-.3h.3l.4 .3v.6l-.4 .4h-.6l-.4-.4M129.5 107.7l1.4 2M129.5 113.8h1.1l.3 .3v.3l-.3 .4h-.7l-.4-.4zM130.9 107.7l-1.4 2M130.9 112.8l-.7 .3-.7 .7M131.6 107.7l1.3 2M131.6 113.8h1l.3 .3v.3l-.3 .4h-.7l-.3-.4zM132.9 107.7l-1.3 2M132.9 112.8l-.7 .3-.6 .7M133.6 107.7l1.3 2"/>
<path d="M133.6 113.8h1l.3 .3v.3l-.3 .4h-.7l-.3-.4zM134.9 107.7l-1.3 2M134.9 112.8l-.7 .3-.6 .7M135.6 112.8v2h1.3M137.6 112.8h1.3M138.3 112.8v2M138.9 108l-.3-.3h-.7l-.3 .3v.4l.3 .3h.7l.3 .3v.4l-.3 .3h-.7l-.3-.3M139.6 109h1.3v-.3l-.3-.3h-.7l-.3 .3v.7l.3 .3h.7M139.6 112.8h.7M139.6 114.8h.7M139.9 112.8v2M140.9 113.8h1.4"/>
<path d="M141.6 108.4v1.3M142.6 108.4h-.3l-.7 .6M143 112.8v2h1.3M143.3 109.7h.7M143.3 108.4h.3v1.3M143.6 107.4v.3M144.6 109h1.4v-.3l-.4-.3h-.6l-.4 .3v.7l.4 .3h.6M145 114.1h1l.3-.3v-.7l-.3-.3h-1v2M148 108.4h-1l-.4 .3 .4 .3h.6l.4 .4-.4 .3h-1M148.3 113.1l-.3-.3h-.7l-.3 .3v1.3M148.3 113.1v1.3l-.3 .4h-.7l-.3-.4M148.3 113.1l-1.3 1.3"/>
<path d="M150.3 113.1l-.3-.3h-.7l-.3 .3v1.3M150.3 113.1v1.3l-.3 .4h-.7l-.3-.4M150.3 113.1l-1.3 1.3M152.3 112.8h-1.3v1l.7-.3h.3l.3 .3v.6l-.3 .4h-.7l-.3-.4M165.1 102.2h5.1M165.1 114.9h5.1M165.1 117.4h5.1M165.1 120h5.1M165.1 107.3h5.1M165.1 104.7h5.1M165.1 112.3h5.1M165.1 109.8h5.1"/>
<path d="M177.8 112.3v3.1M177.8 116.9v3.1M188 112.3v3.1M188 116.9v3.1M213.4 107.3v2.5M241.3 117.4h2.5M241.3 107.3h2.5M248.9 117.4h2.6M248.9 107.3h2.6M30.5 137.7h2.6M91.5 132.7v3M91.5 137.2v3.1"/>
<path d="M99.1 122.5h5.1M99.1 125h5.1M99.1 127.6h5.1M99.1 130.1h5.1M165.1 122.5h5.1M165.1 125h5.1M165.1 127.6h5.1M165.1 130.1h5.1M182.9 125v2.6M231.1 137.7h5.1M231.1 135.2h5.1M30.5 145.4h2.6"/>
<path d="M30.5 142.8h2.6M30.5 140.3h2.6M40.7 145.4h2.5M61 155.5h2.5M68.6 155.5h2.6M76.2 153h2.6M78.8 140.3v2.5M83.8 153h2.6M91.5 142.8v2.6M114.3 140.3v5.1M116.9 140.3v5.1M119.4 140.3v5.1"/>
<path d="M121.9 140.3v5.1M124.5 140.3v5.1M127 140.3v5.1M129.6 140.3v5.1M132.1 140.3v5.1M134.6 140.3v5.1M137.2 140.3v5.1M139.7 140.3v5.1M142.3 140.3v5.1M144.8 140.3v5.1M147.3 140.3v5.1M149.9 140.3v5.1"/>
<path d="M152.4 140.3v5.1M155 140.3v5.1M182.9 145.4v3M182.9 149.9v3.1M182.9 155.5v2.6M231.1 145.4h5.1M231.1 142.8h5.1M231.1 140.3h5.1M248.9 147.9v2.5M124.5 160.6v3M124.5 165.2v3M132.1 173.3v2.5"/>
<path d="M137.2 160.6v3M137.2 165.2v3"/>
</g>
<g fill="none" stroke="#800000" stroke-width=".21">
<path d="M243.8 36.2l.4-1.1 .7 2.1 .6-2.1 .6 2.1 .7-2.1 .6 2.1 .6-2.1 .7 2.1 .2-1M243.8 46.3l.4-1 .7 2 .6-2 .6 2 .7-2 .6 2 .6-2 .7 2 .2-1M243.8 61.6l.4-1.1 .7 2.1 .6-2.1 .6 2.1 .7-2.1 .6 2.1 .6-2.1 .7 2.1 .2-1M243.8 71.7l.4-1 .7 2 .6-2 .6 2 .7-2 .6 2 .6-2 .7 2 .2-1M243.8 81.9l.4-1 .7 2 .6-2 .6 2 .7-2 .6 2 .6-2 .7 2 .2-1M243.8 92l.4-1 .7 2 .6-2 .6 2 .7-2 .6 2 .6-2 .7 2 .2-1M243.8 107.3l.4-1.1 .7 2.1 .6-2.1 .6 2.1 .7-2.1 .6 2.1 .6-2.1 .7 2.1 .2-1M243.8 117.4l.4-1 .7 2 .6-2 .6 2 .7-2 .6 2 .6-2 .7 2 .2-1M26.8 138.8l.4-.4h.4l.4 .4 .4-.4h.4l.3 .4v1.2h-2.3zM28 138.8v1.2M26.8 143.1h2l.3 .4v.8l-.3 .4h-2M27.2 140.7l-.4 .4v.8l.4 .4h.4l.4-.4v-.8l.4-.4h.4l.3 .4v.8l-.3 .4"/>
<path d="M63.5 155.5l.4-1 .7 2 .6-2 .6 2 .7-2 .6 2 .6-2 .7 2 .2-1M78.8 153l.3-1 .7 2 .6-2 .6 2 .7-2 .6 2 .7-2 .6 2 .2-1"/>
</g>
<g fill="#800000" stroke="#800000" stroke-width=".2">
<path d="M207.3 169.8a1.4 1.4 0 0 1 2.2 .2 1.4 1.4 0 0 1-.8 2.1 1.4 1.4 0 0 1-1.8-1.4h.2a1.15 1.15 0 0 1 1.7-1 1.15 1.15 0 0 1 .2 1.9 1.15 1.15 0 0 1-1.8-.6l-.1-.3h-.2z" fill-rule="evenodd"/>
<path d="M214.9 169.8a1.4 1.4 0 0 1 2.2 .2 1.4 1.4 0 0 1-.8 2.1 1.4 1.4 0 0 1-1.8-1.4h.3a1.15 1.15 0 0 1 1.6-1 1.15 1.15 0 0 1 .2 1.9 1.15 1.15 0 0 1-1.8-.6v-.3h-.3z" fill-rule="evenodd"/>
<path d="M225 169.8a1.4 1.4 0 0 1 2.3 .2 1.4 1.4 0 0 1-.9 2.1 1.4 1.4 0 0 1-1.7-1.4h.2a1.15 1.15 0 0 1 1.6-1 1.15 1.15 0 0 1 .3 1.9 1.15 1.15 0 0 1-1.8-.6l-.1-.3h-.2z" fill-rule="evenodd"/>
</g>
<g fill="none" stroke="#800000" stroke-width=".3">
<path d="M120.6 103.2l-.2-.3h-.6l-.3 .3v1.1l.3 .3h.6l.2-.3M121.3 103.5v.8l.3 .3h.8M122.4 103.5v1.4l-.2 .2h-.3M123.1 104.6h.8l.3-.3v-.5l-.3-.3h-.8v1.6M124.9 103.5v1.1M125.7 103.5h-.3l-.5 .5M126.4 104h1.1v-.2l-.3-.3h-.6l-.2 .3v.5l.2 .3h.6M129.2 103.5h-.8l-.3 .3 .3 .2h.6l.2 .3-.2 .3h-.9M131 103.5h-.8l-.3 .3 .3 .2h.5l.3 .3-.3 .3h-.8M135.2 104h.9l.2-.2v-.6l-.2-.3h-.9v1.7M138.1 103.2l-.3-.3h-.5l-.3 .3v.3l.3 .3h.5l.3 .2v.3l-.3 .3h-.5l-.3-.3M138.8 103.8l.3-.3h.5l.3 .3v.5l-.3 .3h-.5l-.3-.3z"/>
<path d="M141.7 103.2l-.3-.3h-.6l-.2 .3v1.1l.2 .3h.6l.3-.3M143.4 102.9h-1.1v.9l.6-.3h.3l.2 .3v.5l-.2 .3h-.6l-.3-.3"/>
</g>
<path d="M227.3 132.7h5.1v15.2h-5.1z" fill="none" stroke="#800000" stroke-width=".42"/>
<path d="M229.9 135.2h1.2M229.9 137.7h1.2M229.9 140.3h1.2M229.9 142.8h1.2M229.9 145.4h1.2" fill="none" stroke="#800000" stroke-width=".61"/>
<g fill="#800000" stroke="#800000" stroke-width=".2">
<path d="M122.4 47.8h4.1v.5h-4.1z"/>
<path d="M122.4 46.8h4.1v.5h-4.1z"/>
<path d="M135.1 42.8h4.1v.5h-4.1z"/>
<path d="M135.1 41.7h4.1v.5h-4.1z"/>
<path d="M135.1 164.7h4.1v.5h-4.1z"/>
<path d="M135.1 163.6h4.1v.5h-4.1z"/>
<path d="M122.4 164.7h4.1v.5h-4.1z"/>
<path d="M122.4 163.6h4.1v.5h-4.1z"/>
<path d="M175.8 116.4h4.1v.5h-4.1z"/>
<path d="M175.8 115.4h4.1v.5h-4.1z"/>
<path d="M185.9 116.4h4.1v.5h-4.1z"/>
<path d="M185.9 115.4h4.1v.5h-4.1z"/>
<path d="M170.7 73.2h4.1v.5h-4.1z"/>
<path d="M170.7 72.2h4.1v.5h-4.1z"/>
<path d="M86.9 78.3h4.1v.5h-4.1z"/>
<path d="M86.9 77.3h4.1v.5h-4.1z"/>
<path d="M89.4 136.7h4.1v.5h-4.1z"/>
<path d="M89.4 135.7h4.1v.5h-4.1z"/>
<path d="M180.9 149.4h4v.5h-4z"/>
<path d="M180.9 148.4h4v.5h-4z"/>
<path d="M158 50.4h4.1v.5h-4.1z"/>
<path d="M158 49.4h4.1v.5h-4.1z"/>
</g>
<g fill="none" stroke="#008000" stroke-width=".2">
<path d="M137.2 36.2h-5.1v27.9h5.1v10.2M137.2 33.6v5.1M152.4 36.2h-5.1v38.1M152.4 38.7h-2.5v35.6M152.4 33.6h-7.6v40.7M236.2 36.2h5.1M251.5 36.2v10.1M28 41.2v22.9h50.8v-22.9M53.4 41.2v25.4M124.5 41.2v2.6M124.5 51.4v2.5M137.2 46.3v15.3h2.5v12.7"/>
<path d="M137.2 51.4h2.5M160 43.8v2.5M160 53.9v2.6M236.2 41.2h15.3M236.2 46.3h5.1M71.2 71.7h45.7v2.6M76.2 71.7v10.2M88.9 71.7v2.6M102.6 66.4h.8l.2-.3v-.5l-.2-.3h-.8v1.6M105.3 65.6l-.3-.3h-.5l-.3 .3v1.1l.3 .2h.5l.3-.2M105.8 65.3h.8l.3 .3v.2l-.3 .3 .3 .3v.3l-.3 .2h-.8zM105.8 66.1h.8"/>
<path d="M109.1 65.3h.3v1.6M109.1 66.9h.5M110.4 65.8h.6l.3 .3v.8h-.9l-.2-.2 .2-.3h.9M111.8 65.8v.9l.3 .2h.8M112.9 65.8v1.4l-.3 .3h-.2M113.7 65.8h.6l.2 .3v.6l-.2 .2h-.6l-.2-.2v-.6zM115.1 65.8v.9l.3 .2h.8v-1.1M116.7 65.8h.6M117 65.6v1.1l.3 .2M119.5 66.9h.5M119.5 65.8h.2v1.1M119.7 65v.3"/>
<path d="M121.6 65.8h-.8l-.3 .3 .3 .3h.6l.2 .3-.2 .2h-.9M123.3 65.8h-.9l-.2 .3 .2 .3h.6l.3 .3-.3 .2h-.8M123.8 65.8v.9l.3 .2h.8v-1.1M125.5 66.4h1.1v-.3l-.3-.3h-.6l-.2 .3v.6l.2 .2h.6M130.8 65.6l2.3 .8-4.6-.3M134.6 64.1v10.2M142.3 66.6v7.7M152.4 74.3v-30.5h40.7v48.2h-22.9M172.7 66.6v2.6M172.7 76.8v2.5M182.9 66.6h-27.9v7.7M236.2 61.6h5.1"/>
<path d="M236.2 66.6h15.3M236.2 71.7h5.1M251.5 61.6v10.1M76.2 89.5v7.6h22.9M88.9 81.9v2.5M99.1 99.6h-30.5v12.7M170.2 89.5h10.2M170.2 94.6h10.2M170.2 97.1h10.2M236.2 92h5.1M236.2 87h15.3M236.2 81.9h5.1"/>
<path d="M251.5 81.9v10.1M68.6 104.7h30.5M68.6 109.8h30.5M68.6 107.3h30.5M94 112.3h5.1M94 117.4h5.1M94 114.9h5.1M170.2 104.7h43.2v2.6M170.2 109.8h12.7v15.2M170.2 107.3h27.9M170.2 112.3h7.6M177.8 120v2.5h10.2v-2.5"/>
<path d="M188 107.3v5M236.2 107.3h5.1M236.2 112.3h15.3M236.2 117.4h5.1M251.5 107.3v10.1M33.1 137.7h45.7v2.6M81.3 130.1h17.8M91.5 130.1v2.6M170.2 130.1h2.5v12.7h20.4M170.2 127.6h5.1v10.1h5.1M170.2 125h7.6v10.2h2.6M236.2 137.7h5.1"/>
<path d="M236.2 135.2h5.1M33.1 140.3h35.5v12.7h7.6M33.1 142.8h20.3v12.7h7.6M33.1 145.4h7.6M91.5 140.3v2.5M124.5 145.4v7.6h-38.1M124.5 158.1v2.5M127 145.4v10.1h-55.8M129.6 145.4v12.7h-7.7M132.1 145.4v27.9M134.6 145.4v12.7h5.1M137.2 158.1v2.5"/>
<path d="M147.3 145.4v17.7h10.2M149.9 145.4v15.2h7.6M152.4 145.4v12.7h5.1M155 145.4v10.1h2.5M182.9 142.8v2.6M182.9 153v2.5M236.2 140.3h5.1M236.2 142.8h12.7v5.1M236.2 145.4h5.1M124.5 168.2v2.5h12.7v-2.5M210.9 164.8h.6M212 164h-1.1v1.6"/>
<path d="M212.5 164.5h.3v1.1M212.5 165.6h.6M212.8 163.7v.3M214.7 164v1.6h-.8l-.3-.3v-.5l.3-.3h.8M215.3 164.5v.8l.2 .3h.8v-1.1M218 164.5h-.8l-.3 .3v.5l.3 .3h.8M218.5 164.5h.3v1.1M218.5 165.6h.6M218.8 163.7v.3M219.9 164.5h.6l.2 .3v.8h-.8l-.3-.3 .3-.3h.8M221.3 164h.3v1.6M221.3 165.6h.5"/>
<path d="M223.5 164.5h-.9l-.2 .3 .2 .2h.6l.3 .3-.3 .3h-.8"/>
</g>
<g fill="#008000" stroke="#008000" stroke-width=".2">
<circle cx="132.1" cy="170.7" r=".51"/>
<circle cx="182.9" cy="122.5" r=".51"/>
<circle cx="68.6" cy="104.7" r=".51"/>
<circle cx="68.6" cy="107.3" r=".51"/>
<circle cx="68.6" cy="109.8" r=".51"/>
<circle cx="53.4" cy="48.9" r=".51"/>
<circle cx="28" cy="48.9" r=".51"/>
<circle cx="28" cy="56.5" r=".51"/>
<circle cx="78.8" cy="56.5" r=".51"/>
<circle cx="78.8" cy="48.9" r=".51"/>
<circle cx="53.4" cy="56.5" r=".51"/>
<circle cx="53.4" cy="64.1" r=".51"/>
<circle cx="137.2" cy="51.4" r=".51"/>
<circle cx="137.2" cy="36.2" r=".51"/>
<circle cx="134.6" cy="64.1" r=".51"/>
<circle cx="124.5" cy="158.1" r=".51"/>
<circle cx="188" cy="107.3" r=".51"/>
<circle cx="172.7" cy="66.6" r=".51"/>
<circle cx="88.9" cy="71.7" r=".51"/>
<circle cx="76.2" cy="71.7" r=".51"/>
<circle cx="91.5" cy="130.1" r=".51"/>
<circle cx="182.9" cy="142.8" r=".51"/>
<circle cx="137.2" cy="158.1" r=".51"/>
<circle cx="251.5" cy="41.2" r=".51"/>
<circle cx="251.5" cy="87" r=".51"/>
<circle cx="251.5" cy="66.6" r=".51"/>
<circle cx="251.5" cy="112.3" r=".51"/>
<circle cx="160" cy="43.8" r=".51"/>
</g>
<g font-size="4">
<text x="8.5" y="206.4">3/3/2015</text>
<text x="23.2" y="206.4">9:15:51 AM \\apa-store\peter\Docs\Consult\ORB\FiReBuG\USB Prototype\REDOUBLER\RFM v0.2\REDOUBLER.sch (Sheet: 1/1)</text>
</g>
<g font-size="2.4" fill="#808080">
<text x="26.9" y="40.9">P$1</text>
<text x="35.4" y="42">VSSDPAD</text>
<text x="52.3" y="40.9">P$4</text>
<text x="60.8" y="42">VSSDPAD</text>
<text x="77.7" y="40.9">P$7</text>
<text x="86.2" y="42">VSSDPAD</text>
<text x="26.9" y="48.5">P</text>
<text x="28.4" y="48.5">$2</text>
<text x="35.4" y="49.6">VSSDPAD</text>
<text x="52.3" y="48.5">P</text>
<text x="53.7" y="48.5">$5</text>
<text x="60.8" y="49.6">VSSDPAD</text>
<text x="77.7" y="48.5">P</text>
<text x="79.1" y="48.5">$8</text>
<text x="86.2" y="49.6">VSSDPAD</text>
<text x="26.9" y="56.1">P</text>
<text x="28.4" y="56.1">$3</text>
<text x="35.4" y="57.2">VSSDPAD</text>
<text x="52.3" y="56.1">P</text>
<text x="53.7" y="56.1">$6</text>
<text x="60.8" y="57.2">VSSDPAD</text>
<text x="77.7" y="56.1">P</text>
<text x="79.1" y="56.1">$9</text>
<text x="86.2" y="57.2">VSSDPAD</text>
<text x="114" y="77" transform="rotate(-90 114 77)">68</text>
<text x="116.5" y="77" transform="rotate(-90 116.5 77)">67</text>
<text x="119" y="77" transform="rotate(-90 119 77)">66</text>
<text x="121.6" y="77" transform="rotate(-90 121.6 77)">65</text>
<text x="124.1" y="77" transform="rotate(-90 124.1 77)">64</text>
<text x="126.7" y="77" transform="rotate(-90 126.7 77)">63</text>
<text x="129.2" y="77" transform="rotate(-90 129.2 77)">62</text>
<text x="131.7" y="77" transform="rotate(-90 131.7 77)">61</text>
<text x="134.3" y="77" transform="rotate(-90 134.3 77)">60</text>
<text x="136.8" y="77" transform="rotate(-90 136.8 77)">59</text>
<text x="139.4" y="77" transform="rotate(-90 139.4 77)">58</text>
<text x="141.9" y="77" transform="rotate(-90 141.9 77)">57</text>
<text x="144.4" y="77" transform="rotate(-90 144.4 77)">56</text>
<text x="147" y="77" transform="rotate(-90 147 77)">55</text>
<text x="149.5" y="77" transform="rotate(-90 149.5 77)">54</text>
<text x="152.1" y="77" transform="rotate(-90 152.1 77)">53</text>
<text x="154.6" y="77" transform="rotate(-90 154.6 77)">52</text>
<text x="100.6" y="89.1">1</text>
<text x="115.1" y="86.6" transform="rotate(-90 115.1 86.6)">P2_5</text>
<text x="117.6" y="89.6" transform="rotate(-90 117.6 89.6)">VDDIO2</text>
<text x="120.2" y="86.6" transform="rotate(-90 120.2 86.6)">P2_4</text>
<text x="122.7" y="86.6" transform="rotate(-90 122.7 86.6)">P2_3</text>
<text x="125.2" y="86.6" transform="rotate(-90 125.2 86.6)">P2_2</text>
<text x="127.8" y="86.6" transform="rotate(-90 127.8 86.6)">P2_1</text>
<text x="130.3" y="86.6" transform="rotate(-90 130.3 86.6)">P2_0</text>
<text x="132.9" y="87.8" transform="rotate(-90 132.9 87.8)">P15_5</text>
<text x="135.4" y="87.8" transform="rotate(-90 135.4 87.8)">P15_4</text>
<text x="137.9" y="87.7" transform="rotate(-90 137.9 87.7)">VDDD</text>
<text x="140.5" y="87.5" transform="rotate(-90 140.5 87.5)">VSSD</text>
<text x="143" y="87.7" transform="rotate(-90 143 87.7)">VCCD</text>
<text x="145.6" y="86.6" transform="rotate(-90 145.6 86.6)">P0_7</text>
<text x="148.1" y="86.6" transform="rotate(-90 148.1 86.6)">P0_6</text>
<text x="150.6" y="86.6" transform="rotate(-90 150.6 86.6)">P0_5</text>
<text x="153.2" y="86.6" transform="rotate(-90 153.2 86.6)">P0_4</text>
<text x="155.7" y="89.6" transform="rotate(-90 155.7 89.6)">VDDIO0</text>
<text x="167.5" y="89.1">51</text>
<text x="100.6" y="91.7">2</text>
<text x="100.6" y="94.2">3</text>
<text x="106.5" y="90.2">P2_6</text>
<text x="106.5" y="92.8">P2_7</text>
<text x="106.5" y="95.3">P12_4_I2C0_SCL</text>
<text x="157.8" y="95.3">P0_1</text>
<text x="157.8" y="92.8">P0_2</text>
<text x="157.8" y="90.2">P0_3</text>
<text x="167.5" y="94.2">49</text>
<text x="167.5" y="91.7">50</text>
<text x="100.6" y="101.8">6</text>
<text x="100.6" y="96.7">4</text>
<text x="100.6" y="99.3">5</text>
<text x="106.5" y="97.9">P12_5_I2C0_SDA</text>
<text x="106.5" y="100.4">VSSB</text>
<text x="156.6" y="100.4">P12_3</text>
<text x="157.8" y="97.9">P0_0</text>
<text x="167.5" y="96.7">48</text>
<text x="167.5" y="101.8">46</text>
<text x="167.5" y="99.3">47</text>
<text x="100.6" y="106.9">8</text>
<text x="100.6" y="104.4">7</text>
<text x="106.5" y="102.9">IND</text>
<text x="106.5" y="105.5">VBOOST</text>
<text x="156.6" y="102.9">P12_2</text>
<text x="157" y="105.5">VSSD</text>
<text x="167.5" y="106.9">44</text>
<text x="167.5" y="104.4">45</text>
<text x="99.5" y="112">10</text>
<text x="100.6" y="109.4">9</text>
<text x="106.5" y="108">VBAT</text>
<text x="106.5" y="110.6">VSSD</text>
<text x="106.5" y="113.1">XRES</text>
<text x="156.9" y="113.1">VCCA</text>
<text x="156.9" y="108">VDDA</text>
<text x="157.1" y="110.6">VSSA</text>
<text x="167.5" y="112">42</text>
<text x="167.5" y="109.4">43</text>
<text x="99.5" y="117.1">12</text>
<text x="99.5" y="119.6">13</text>
<text x="99.6" y="114.5">11</text>
<text x="106.5" y="115.6">P1_0_TMS</text>
<text x="106.5" y="118.2">P1_1_TCK</text>
<text x="150.9" y="118.2">P15_2_KXO</text>
<text x="152" y="115.6">P15_3_KXI</text>
<text x="167.5" y="119.6">39</text>
<text x="167.5" y="117.1">40</text>
<text x="167.5" y="114.5">41</text>
<text x="99.5" y="122.1">14</text>
<text x="99.5" y="124.7">15</text>
<text x="106.5" y="120.7">P1_2</text>
<text x="106.5" y="123.3">P1_3_TDO</text>
<text x="106.5" y="125.8">P1_4_TDI</text>
<text x="145.4" y="120.7">P12_1_I2C1_SDA</text>
<text x="145.6" y="123.3">P12_0_I2C1_SCL</text>
<text x="157.8" y="125.8">P3_7</text>
<text x="167.5" y="124.7">37</text>
<text x="167.5" y="122.1">38</text>
<text x="99.5" y="127.2">16</text>
<text x="99.5" y="129.8">17</text>
<text x="106.5" y="128.3">P1_5_NTRST</text>
<text x="106.5" y="130.9">VDDIO1</text>
<text x="154.8" y="130.9">VDDIO3</text>
<text x="157.8" y="128.3">P3_6</text>
<text x="167.5" y="127.2">36</text>
<text x="167.5" y="129.8">35</text>
<text x="30.9" y="137.4">4*3</text>
<text x="115.1" y="137.9" transform="rotate(-90 115.1 137.9)">P1_6</text>
<text x="117.6" y="137.9" transform="rotate(-90 117.6 137.9)">P1_7</text>
<text x="120.2" y="137.9" transform="rotate(-90 120.2 137.9)">P12_6</text>
<text x="122.7" y="137.9" transform="rotate(-90 122.7 137.9)">P12_7</text>
<text x="125.2" y="137.9" transform="rotate(-90 125.2 137.9)">P15_6_DP</text>
<text x="127.8" y="137.9" transform="rotate(-90 127.8 137.9)">P15_7_DM</text>
<text x="130.3" y="137.9" transform="rotate(-90 130.3 137.9)">VDDD</text>
<text x="132.9" y="137.9" transform="rotate(-90 132.9 137.9)">VSSD</text>
<text x="135.4" y="137.9" transform="rotate(-90 135.4 137.9)">VCCD</text>
<text x="137.9" y="137.9" transform="rotate(-90 137.9 137.9)">P15_0_MXO</text>
<text x="140.5" y="137.9" transform="rotate(-90 140.5 137.9)">P15_1_MXI</text>
<text x="143" y="137.9" transform="rotate(-90 143 137.9)">P3_0</text>
<text x="145.6" y="137.9" transform="rotate(-90 145.6 137.9)">P3_1</text>
<text x="148.1" y="137.9" transform="rotate(-90 148.1 137.9)">P3_2</text>
<text x="150.6" y="137.9" transform="rotate(-90 150.6 137.9)">P3_3</text>
<text x="153.2" y="137.9" transform="rotate(-90 153.2 137.9)">P3_4</text>
<text x="155.7" y="137.9" transform="rotate(-90 155.7 137.9)">P3_5</text>
<text x="233.5" y="137.4">4</text>
<text x="233.5" y="134.8">5</text>
<text x="30.9" y="142.5">2</text>
<text x="30.9" y="139.9">3</text>
<text x="233.5" y="142.5">2</text>
<text x="233.5" y="139.9">3</text>
<text x="30.9" y="145">1</text>
<text x="114" y="145" transform="rotate(-90 114 145)">18</text>
<text x="116.5" y="145" transform="rotate(-90 116.5 145)">19</text>
<text x="119" y="145" transform="rotate(-90 119 145)">20</text>
<text x="121.6" y="145" transform="rotate(-90 121.6 145)">21</text>
<text x="124.1" y="145" transform="rotate(-90 124.1 145)">22</text>
<text x="126.7" y="145" transform="rotate(-90 126.7 145)">23</text>
<text x="129.2" y="145" transform="rotate(-90 129.2 145)">24</text>
<text x="131.7" y="145" transform="rotate(-90 131.7 145)">25</text>
<text x="134.3" y="145" transform="rotate(-90 134.3 145)">26</text>
<text x="136.8" y="145" transform="rotate(-90 136.8 145)">27</text>
<text x="139.4" y="145" transform="rotate(-90 139.4 145)">28</text>
<text x="141.9" y="145" transform="rotate(-90 141.9 145)">29</text>
<text x="144.4" y="145" transform="rotate(-90 144.4 145)">30</text>
<text x="147" y="145" transform="rotate(-90 147 145)">31</text>
<text x="149.5" y="145" transform="rotate(-90 149.5 145)">32</text>
<text x="152.1" y="145" transform="rotate(-90 152.1 145)">33</text>
<text x="154.6" y="145" transform="rotate(-90 154.6 145)">34</text>
<text x="233.5" y="145">1</text>
</g>
</svg>
